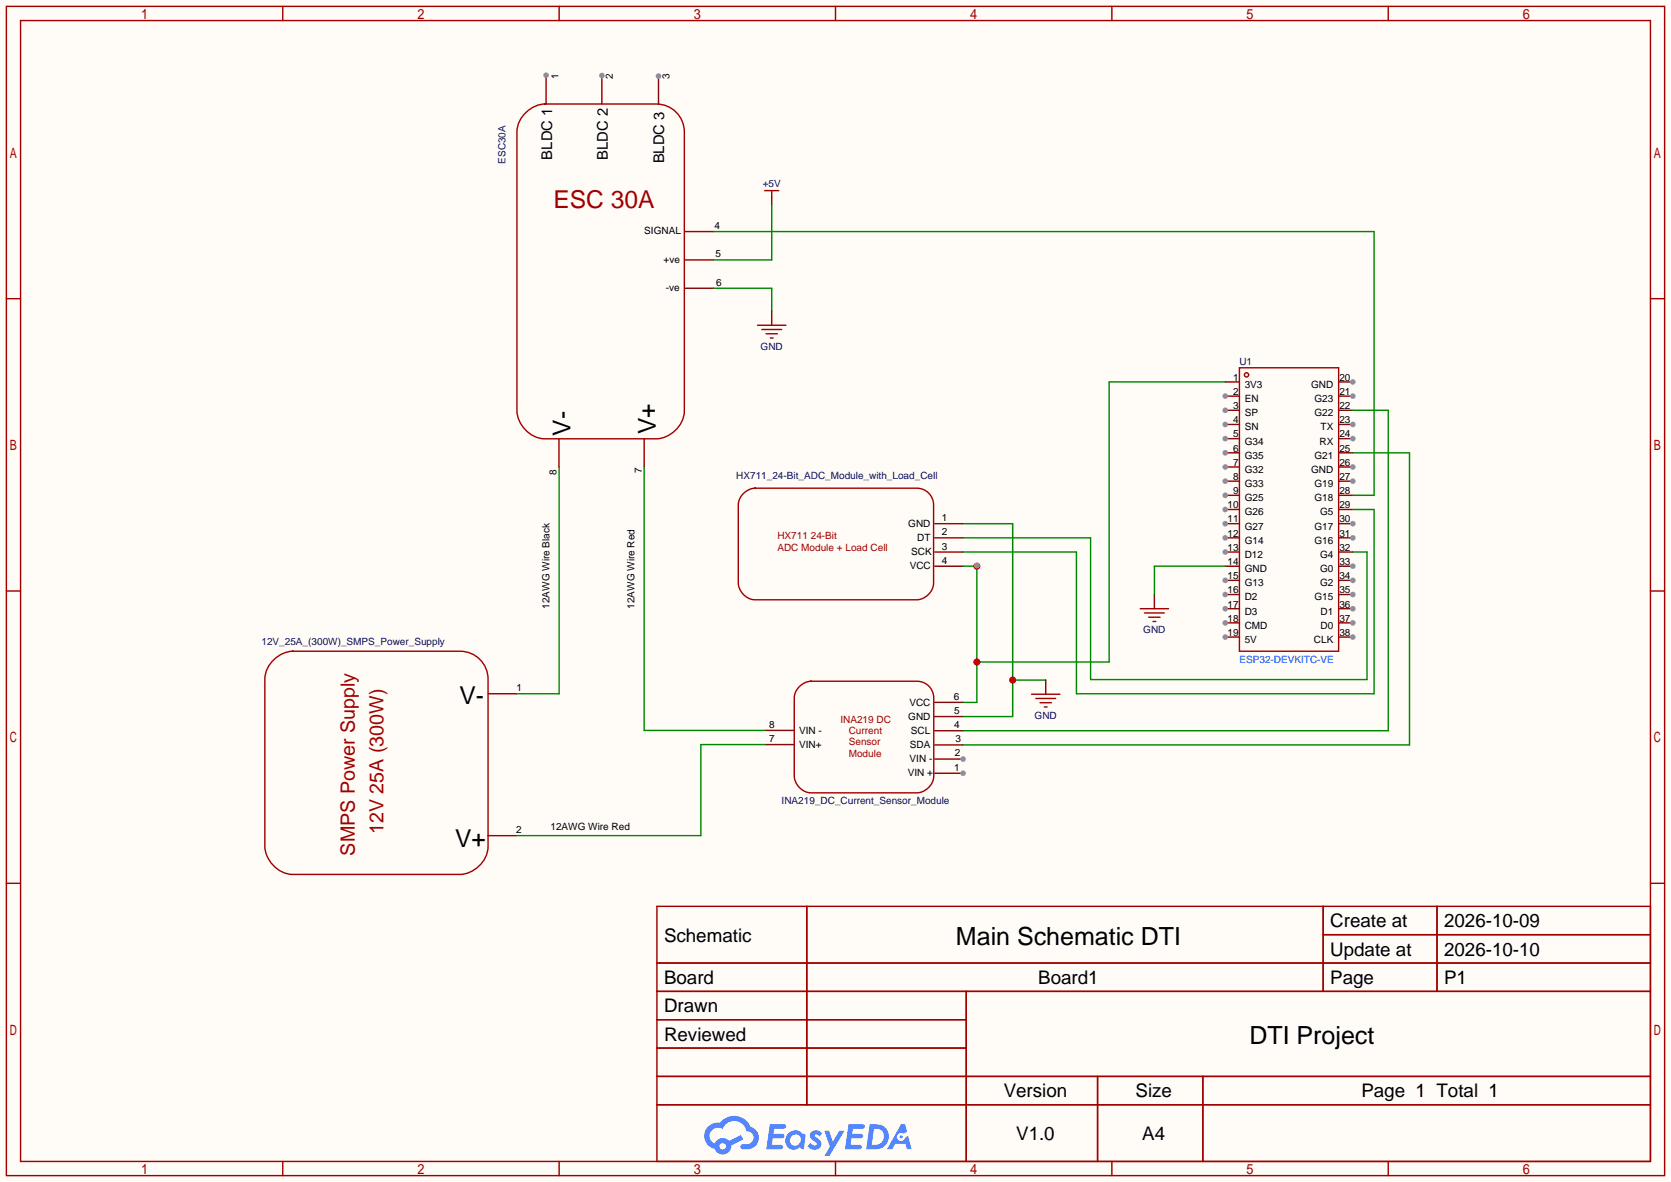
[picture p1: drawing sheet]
<svg xmlns="http://www.w3.org/2000/svg" width="299mm" height="212mm" viewBox="0 0 299 212" stroke-linecap="round" stroke-linejoin="round" font-family="sans-serif">
<path d="M0 0h299.5v211.8h-299.5z" fill="#fffcf7"/>
<g fill="none" stroke="#a10000" stroke-width=".25">
<path d="M1.1 1.1h297.2v209.6h-297.2zM3.7 3.7h292.1v204.5h-292.1zM50.7 1.1v2.6M100.2 1.1v2.6M149.7 1.1v2.6M199.3 1.1v2.6M248.8 1.1v2.6M1.1 53.5h2.6M295.8 53.5h2.5M1.1 105.9h2.6M295.8 105.9h2.5M1.1 158.3h2.6"/>
<path d="M295.8 158.3h2.5M117.7 162.4h178.1v45.8h-178.1zM117.7 172.6h178.1M117.7 177.7h178.1M144.6 162.4v35.6M173.2 177.7v30.5M237.1 162.4v15.3M237.1 167.5h58.7M257.5 162.4v15.3M117.7 182.8h55.5M117.7 192.9h178.1M117.7 187.8h55.5"/>
<path d="M117.7 198h178.1M196.7 192.9v15.3M215.6 192.9v15.3M50.7 208.2v2.5M100.2 208.2v2.5M149.7 208.2v2.5M199.3 208.2v2.5M248.8 208.2v2.5"/>
</g>
<g fill="#5487ff">
<path d="M145.5 202.8a1.3 1.3 0 0 1 1.8 .3l-.4 .6a.54 .54 0 0 0-.9-.2l.1 .2a1.58 1.58 0 0 1 1.1 1.6 1.43 1.43 0 0 1-2.5 .1l.5-.6a.64 .64 0 0 0 .5 .5 .64 .64 0 0 0 .7-.3l-.2-.2a1.6 1.6 0 0 1-1-1.6z"/>
<path d="M147.7 202.7h.9l.7 1.9 1.1-1.9h.9l-2.7 4.5h-.9l1-1.7z"/>
<path d="M138 201.5h1.6a1.31 1.31 0 0 1 1.2 .2 .4 .4 0 0 1-.3 .6h-1.8l-.1 .9h1.6a.4 .4 0 0 1 .4 .4 .4 .4 0 0 1-.4 .4h-1.7l-.2 1.2h.8a1.23 1.23 0 0 1 1.2 .2 .39 .39 0 0 1-.3 .6h-2.7z"/>
<path d="M152.1 201.5h1.6a1.32 1.32 0 0 1 1.3 .2 .39 .39 0 0 1-.4 .6h-1.7l-.2 .9h1.7a.4 .4 0 0 1 .3 .4 .4 .4 0 0 1-.4 .4h-1.7l-.2 1.2h.8a1.23 1.23 0 0 1 1.2 .2 .39 .39 0 0 1-.3 .6h-2.7z"/>
<path d="M161.5 201.5h.7l.4 1.3-.7 .4a.75 .75 0 0 0-1.1 .3 .75 .75 0 0 0 .5 1 .75 .75 0 0 0 .9-.6l.6-.3 .6 2.4h-.9l-.2-1h-1.9l-.5 1h-.9z"/>
<path d="M155.9 201.5l-.7 4.5h1.5a2.27 2.27 0 0 0 2.6-2.3 2.27 2.27 0 0 0-2.7-2.2zM156.6 202.3a1.5 1.5 0 0 1 1.8 1.5 1.5 1.5 0 0 1-1.9 1.4h-.3z"/>
<path d="M141.3 203.1a1.62 1.62 0 0 0-.4 2.1 1.62 1.62 0 0 0 2 .7l.4-.3 .3 .3 .5 .1 .3-2.5-.2-.3h-.4a1.58 1.58 0 0 0-2.5-.1zM141.9 203.6a.98 .98 0 0 1 1.5 .2 .98 .98 0 0 1-.6 1.5 .94 .94 0 0 1-1.2-.4 .94 .94 0 0 1 .3-1.3z"/>
<path d="M126.9 201.9a2.37 2.37 0 0 0 1.2 4 1.54 1.54 0 0 0 1.7 1 1.54 1.54 0 0 0 1.3-1.6l2.1-1.1-.5-.8-2 1.1a1.57 1.57 0 0 0-2.6 .4 1.5 1.5 0 0 1-.8-2.1 1.5 1.5 0 0 1 2.2-.5 2.23 2.23 0 0 1 2.3-1.4 2.23 2.23 0 0 1 2 1.8 1.16 1.16 0 0 1 1.2 1.1 1.16 1.16 0 0 1-1 1.3h-.7a.47 .47 0 0 0-.6 .3 .47 .47 0 0 0 .4 .6 2.23 2.23 0 0 0 2.3-.7 2.23 2.23 0 0 0 .4-2.3 2.16 2.16 0 0 0-1.3-1.1 3.2 3.2 0 0 0-5.4-.7l-1.2 .1zM129 205.4a.58 .58 0 0 1 1.1 0 .58 .58 0 0 1-1.1 0z"/>
<circle cx="161.5" cy="203.8" r=".28"/>
</g>
<g fill="none" stroke="#a10000" stroke-width=".25">
<path d="M222.1 65.9h17.8v50.8h-17.8z"/>
<circle cx="223.4" cy="67.2" r=".38"/>
</g>
<path d="M219.6 68.5h2.5M219.6 71h2.5" fill="none" stroke="#870000" stroke-width=".25"/>
<circle cx="219.6" cy="71" r=".51" fill="#999"/>
<path d="M219.6 73.5h2.5" fill="none" stroke="#870000" stroke-width=".25"/>
<circle cx="219.6" cy="73.5" r=".51" fill="#999"/>
<path d="M219.6 76.1h2.5" fill="none" stroke="#870000" stroke-width=".25"/>
<circle cx="219.6" cy="76.1" r=".51" fill="#999"/>
<path d="M219.6 78.6h2.5" fill="none" stroke="#870000" stroke-width=".25"/>
<circle cx="219.6" cy="78.6" r=".51" fill="#999"/>
<path d="M219.6 81.2h2.5" fill="none" stroke="#870000" stroke-width=".25"/>
<circle cx="219.6" cy="81.2" r=".51" fill="#999"/>
<path d="M219.6 83.7h2.5" fill="none" stroke="#870000" stroke-width=".25"/>
<circle cx="219.6" cy="83.7" r=".51" fill="#999"/>
<path d="M219.6 86.2h2.5" fill="none" stroke="#870000" stroke-width=".25"/>
<circle cx="219.6" cy="86.2" r=".51" fill="#999"/>
<path d="M219.6 88.8h2.5" fill="none" stroke="#870000" stroke-width=".25"/>
<circle cx="219.6" cy="88.8" r=".51" fill="#999"/>
<path d="M219.6 91.3h2.5" fill="none" stroke="#870000" stroke-width=".25"/>
<circle cx="219.6" cy="91.3" r=".51" fill="#999"/>
<path d="M219.6 93.9h2.5" fill="none" stroke="#870000" stroke-width=".25"/>
<circle cx="219.6" cy="93.9" r=".51" fill="#999"/>
<path d="M219.6 96.4h2.5" fill="none" stroke="#870000" stroke-width=".25"/>
<circle cx="219.6" cy="96.4" r=".51" fill="#999"/>
<path d="M219.6 98.9h2.5" fill="none" stroke="#870000" stroke-width=".25"/>
<circle cx="219.6" cy="98.9" r=".51" fill="#999"/>
<path d="M219.6 101.5h2.5M219.6 104h2.5" fill="none" stroke="#870000" stroke-width=".25"/>
<circle cx="219.6" cy="104" r=".51" fill="#999"/>
<path d="M219.6 106.6h2.5" fill="none" stroke="#870000" stroke-width=".25"/>
<circle cx="219.6" cy="106.6" r=".51" fill="#999"/>
<path d="M219.6 109.1h2.5" fill="none" stroke="#870000" stroke-width=".25"/>
<circle cx="219.6" cy="109.1" r=".51" fill="#999"/>
<path d="M219.6 111.6h2.5" fill="none" stroke="#870000" stroke-width=".25"/>
<circle cx="219.6" cy="111.6" r=".51" fill="#999"/>
<path d="M219.6 114.2h2.5" fill="none" stroke="#870000" stroke-width=".25"/>
<circle cx="219.6" cy="114.2" r=".51" fill="#999"/>
<path d="M239.9 68.5h2.5" fill="none" stroke="#870000" stroke-width=".25"/>
<circle cx="242.4" cy="68.5" r=".51" fill="#999"/>
<path d="M239.9 71h2.5" fill="none" stroke="#870000" stroke-width=".25"/>
<circle cx="242.4" cy="71" r=".51" fill="#999"/>
<path d="M239.9 73.5h2.5M239.9 76.1h2.5" fill="none" stroke="#870000" stroke-width=".25"/>
<circle cx="242.4" cy="76.1" r=".51" fill="#999"/>
<path d="M239.9 78.6h2.5" fill="none" stroke="#870000" stroke-width=".25"/>
<circle cx="242.4" cy="78.6" r=".51" fill="#999"/>
<path d="M239.9 81.2h2.5M239.9 83.7h2.5" fill="none" stroke="#870000" stroke-width=".25"/>
<circle cx="242.4" cy="83.7" r=".51" fill="#999"/>
<path d="M239.9 86.2h2.5" fill="none" stroke="#870000" stroke-width=".25"/>
<circle cx="242.4" cy="86.2" r=".51" fill="#999"/>
<path d="M239.9 88.8h2.5M239.9 91.3h2.5M239.9 93.9h2.5" fill="none" stroke="#870000" stroke-width=".25"/>
<circle cx="242.4" cy="93.9" r=".51" fill="#999"/>
<path d="M239.9 96.4h2.5" fill="none" stroke="#870000" stroke-width=".25"/>
<circle cx="242.4" cy="96.4" r=".51" fill="#999"/>
<path d="M239.9 98.9h2.5M239.9 101.5h2.5" fill="none" stroke="#870000" stroke-width=".25"/>
<circle cx="242.4" cy="101.5" r=".51" fill="#999"/>
<path d="M239.9 104h2.5" fill="none" stroke="#870000" stroke-width=".25"/>
<circle cx="242.4" cy="104" r=".51" fill="#999"/>
<path d="M239.9 106.6h2.5" fill="none" stroke="#870000" stroke-width=".25"/>
<circle cx="242.4" cy="106.6" r=".51" fill="#999"/>
<path d="M239.9 109.1h2.5" fill="none" stroke="#870000" stroke-width=".25"/>
<circle cx="242.4" cy="109.1" r=".51" fill="#999"/>
<path d="M239.9 111.6h2.5" fill="none" stroke="#870000" stroke-width=".25"/>
<circle cx="242.4" cy="111.6" r=".51" fill="#999"/>
<path d="M239.9 114.2h2.5" fill="none" stroke="#870000" stroke-width=".25"/>
<circle cx="242.4" cy="114.2" r=".51" fill="#999"/>
<path d="M143.1 123.2a3.2 3.2 0 0 1 2.2-1.1h19a3 3 0 0 1 3 3v14a3.2 3.2 0 0 1-3 3h-19a3.2 3.2 0 0 1-3-3v-14l.1-.7z" fill="none" stroke="#a10000" stroke-width=".25"/>
<path d="M167.5 138.6h5.1" fill="none" stroke="#870000" stroke-width=".25"/>
<circle cx="172.6" cy="138.6" r=".51" fill="#999"/>
<path d="M167.5 136h5.1" fill="none" stroke="#870000" stroke-width=".25"/>
<circle cx="172.6" cy="136" r=".51" fill="#999"/>
<g fill="none" stroke="#870000" stroke-width=".25">
<path d="M97.9 13.5v5.1M100.2 78.7v5M115.4 78.6v5.1M167.5 93.9h5.1M167.5 96.4h5.1M167.5 98.9h5.1M167.5 101.5h5.1M137.2 133.4h5M137.2 130.9h5M167.5 133.5h5.1M167.5 131h5.1M167.5 128.4h5.1"/>
<path d="M167.5 125.9h5.1"/>
</g>
<path d="M94 20.4a5.4 5.4 0 0 1 3.6-1.8h20a5 5 0 0 1 5 5v50a5.4 5.4 0 0 1-5 5h-20a5.4 5.4 0 0 1-5-5v-50a4.8 4.8 0 0 1 1.4-3.2zM133.1 88.6a3.2 3.2 0 0 1 2.2-1.1h29a3 3 0 0 1 3 3v14a3.2 3.2 0 0 1-3 3h-29a3.2 3.2 0 0 1-3-3v-14l.1-.7z" fill="none" stroke="#a10000" stroke-width=".25"/>
<circle cx="97.9" cy="13.5" r=".51" fill="#999"/>
<path d="M118 13.6v5.1" fill="none" stroke="#870000" stroke-width=".25"/>
<circle cx="118" cy="13.6" r=".51" fill="#999"/>
<path d="M107.9 13.5v5.1M122.8 51.7h5.1M122.8 46.6h5.1M122.8 41.5h5.1" fill="none" stroke="#870000" stroke-width=".25"/>
<circle cx="107.9" cy="13.5" r=".51" fill="#999"/>
<path d="M48.8 118.5a5.4 5.4 0 0 1 3.7-1.8h30a5 5 0 0 1 5 5v30a5.4 5.4 0 0 1-5 5h-30a5.4 5.4 0 0 1-5-5v-30a4.8 4.8 0 0 1 1.3-3.2z" fill="none" stroke="#a10000" stroke-width=".25"/>
<path d="M87.5 124.3h5.1M87.4 149.8h5.1" fill="none" stroke="#870000" stroke-width=".25"/>
<path d="M100.2 83.7v40.6h-7.6M115.4 83.7v47.2h21.8M172.6 93.9h8.9v34.5h-8.9M137.2 133.4h-11.6v16.4h-33.1M181.5 121.9h5.9" fill="none" stroke="#008700" stroke-width=".25"/>
<circle cx="181.5" cy="121.9" r=".63" fill="#c00"/>
<path d="M138.3 36.7v9.9h-10.4M127.9 51.7h10.4v4.1M127.9 41.5h118.4v47.3h-3.9M219.6 68.5h-20.8v50.1h-23.7M242.4 73.5h6.4v57.5h-76.2M172.6 96.4h22.9v25.4h49.5v-22.9h-2.6M242.4 81.2h10.2v52.3h-80M242.4 91.3h3.9v33h-53.4v-25.4h-20.3M172.6 101.5h2.5M175.1 101.4v24.5h-2.5M219.6 101.5h-12.7v5.1" fill="none" stroke="#008700" stroke-width=".25"/>
<path d="M138.3 35.4v1.3M138.3 55.8v2.5M206.9 106.6v2.5M187.4 121.9v2.5" fill="none" stroke="#870000" stroke-width=".25"/>
<g fill="none" stroke="#a10000" stroke-width=".25">
<path d="M137 34.2h2.6M138.3 34.2v1.2M135.8 58.3h5M136.5 59.1h3.6M137.3 59.8h2M138 60.6h.6M204.3 109.1h5.1M205.1 109.9h3.6M205.9 110.6h2M206.6 111.4h.5M184.9 124.4h5M185.6 125.2h3.6"/>
<path d="M186.4 125.9h2M187.2 126.7h.5"/>
</g>
<g fill="#c00">
<circle cx="175.1" cy="118.6" r=".63"/>
<circle cx="175.1" cy="101.5" r=".63"/>
</g>
<circle cx="175.1" cy="101.4" r=".51" fill="#999"/>
<g font-size="4.5">
<text x="171.3" y="169.3">Main Schematic DTI</text>
<text x="223.9" y="187.1">DTI Project</text>
</g>
<text font-size="4.4" fill="#a00000" x="99.2" y="37.2">ESC 30A</text>
<g font-size="4.4">
<text x="117.5" y="77.8" transform="rotate(-90 117.5 77.8)">V+</text>
<text x="102.2" y="78.1" transform="rotate(-90 102.2 78.1)">V-</text>
<text x="82.3" y="126.1">V-</text>
<text x="81.5" y="151.8">V+</text>
</g>
<g font-size="3.5" fill="#a00000">
<text x="68.7" y="149.5" transform="rotate(-90 68.7 149.5)">12V 25A (300W)</text>
<text x="63.6" y="153.3" transform="rotate(-90 63.6 153.3)">SMPS Power Supply</text>
</g>
<g font-size="3.4">
<text x="238.4" y="166.2">Create at</text>
<text x="258.8" y="166.2">2026-10-09</text>
<text x="119" y="168.7">Schematic</text>
<text x="238.4" y="171.3">Update at</text>
<text x="258.8" y="171.3">2026-10-10</text>
<text x="119" y="176.4">Board</text>
<text x="186.1" y="176.4">Board1</text>
<text x="238.4" y="176.4">Page</text>
<text x="258.8" y="176.4">P1</text>
<text x="119" y="181.4">Drawn</text>
<text x="119" y="186.5">Reviewed</text>
<text x="179.9" y="196.7">Version</text>
<text x="203.5" y="196.7">Size</text>
<text x="244" y="196.7">Page 1 Total 1</text>
<text x="182.1" y="204.3">V1.0</text>
<text x="204.7" y="204.3">A4</text>
</g>
<g font-size="2.6">
<text x="98.9" y="28.6" transform="rotate(-90 98.9 28.6)">BLDC 1</text>
<text x="108.9" y="28.7" transform="rotate(-90 108.9 28.7)">BLDC 2</text>
<text x="119" y="29.3" transform="rotate(-90 119 29.3)">BLDC 3</text>
</g>
<g font-size="1.8">
<text x="100.1" y="14.2" transform="rotate(-90 100.1 14.2)">1</text>
<text x="109.8" y="14.1" transform="rotate(-90 109.8 14.1)">2</text>
<text x="120" y="14.2" transform="rotate(-90 120 14.2)">3</text>
<text x="115.5" y="42">SIGNAL</text>
<text x="128.1" y="41.1">4</text>
<text x="118.9" y="47.1">+ve</text>
<text x="128.2" y="46.1">5</text>
<text x="119.3" y="52.2">-ve</text>
<text x="128.4" y="51.2">6</text>
<text x="221" y="68.2">1</text>
<text x="221" y="70.8">2</text>
<text x="223.1" y="69.5">3V3</text>
<text x="235" y="69.5">GND</text>
<text x="240" y="68.2">20</text>
<text x="240" y="70.8">21</text>
<text x="221" y="73.3">3</text>
<text x="221" y="75.9">4</text>
<text x="223.1" y="72">EN</text>
<text x="223.1" y="74.6">SP</text>
<text x="223.1" y="77.1">SN</text>
<text x="235.6" y="72">G23</text>
<text x="235.6" y="74.6">G22</text>
<text x="236.7" y="77.1">TX</text>
<text x="240" y="73.3">22</text>
<text x="240" y="75.9">23</text>
<text x="221" y="78.4">5</text>
<text x="221" y="80.9">6</text>
<text x="221" y="83.5">7</text>
<text x="223.1" y="79.7">G34</text>
<text x="223.1" y="82.2">G35</text>
<text x="235.6" y="82.2">G21</text>
<text x="236.5" y="79.7">RX</text>
<text x="240" y="78.4">24</text>
<text x="240" y="80.9">25</text>
<text x="240" y="83.5">26</text>
<text x="99.7" y="85.1" transform="rotate(-90 99.7 85.1)">8</text>
<text x="115.1" y="84.8" transform="rotate(-90 115.1 84.8)">7</text>
<text x="221" y="86">8</text>
<text x="221" y="88.6">9</text>
<text x="223.1" y="84.7">G32</text>
<text x="223.1" y="87.3">G33</text>
<text x="223.1" y="89.8">G25</text>
<text x="235" y="84.7">GND</text>
<text x="235.6" y="87.3">G19</text>
<text x="235.6" y="89.8">G18</text>
<text x="240" y="86">27</text>
<text x="240" y="88.6">28</text>
<text x="162.8" y="94.4">GND</text>
<text x="168.8" y="93.4">1</text>
<text x="168.8" y="95.9">2</text>
<text x="220" y="91.1">10</text>
<text x="220" y="93.6">11</text>
<text x="223.1" y="92.4">G26</text>
<text x="223.1" y="94.9">G27</text>
<text x="235.6" y="94.9">G17</text>
<text x="236.6" y="92.4">G5</text>
<text x="240" y="91.1">29</text>
<text x="240" y="93.6">30</text>
<text x="163" y="102">VCC</text>
<text x="163.3" y="99.5">SCK</text>
<text x="164.4" y="97">DT</text>
<text x="168.8" y="98.5">3</text>
<text x="168.8" y="101">4</text>
<text x="220" y="96.2">12</text>
<text x="220" y="98.7">13</text>
<text x="220" y="101.3">14</text>
<text x="223.1" y="97.4">G14</text>
<text x="223.1" y="100">D12</text>
<text x="235.6" y="97.4">G16</text>
<text x="236.6" y="100">G4</text>
<text x="240" y="96.2">31</text>
<text x="240" y="98.7">32</text>
<text x="240" y="101.3">33</text>
<text x="220" y="103.8">15</text>
<text x="220" y="106.3">16</text>
<text x="223.1" y="102.5">GND</text>
<text x="223.1" y="105.1">G13</text>
<text x="223.1" y="107.6">D2</text>
<text x="235.6" y="107.6">G15</text>
<text x="236.6" y="102.5">G0</text>
<text x="236.6" y="105.1">G2</text>
<text x="240" y="103.8">34</text>
<text x="240" y="106.3">35</text>
<text x="98.5" y="109.1" transform="rotate(-90 98.5 109.1)">12AWG Wire Black</text>
<text x="113.7" y="109.1" transform="rotate(-90 113.7 109.1)">12AWG Wire Red</text>
<text x="220" y="108.9">17</text>
<text x="220" y="111.4">18</text>
<text x="220" y="114">19</text>
<text x="223.1" y="110.1">D3</text>
<text x="223.1" y="112.7">CMD</text>
<text x="236.7" y="110.1">D1</text>
<text x="236.7" y="112.7">D0</text>
<text x="240" y="108.9">36</text>
<text x="240" y="111.4">37</text>
<text x="240" y="114">38</text>
<text x="223.1" y="115.2">5V</text>
<text x="235.5" y="115.2">CLK</text>
<text x="92.6" y="123.9">1</text>
<text x="171" y="125.4">6</text>
<text x="137.9" y="130.5">8</text>
<text x="143.2" y="131.5">VIN -</text>
<text x="162.8" y="129">GND</text>
<text x="163" y="126.4">VCC</text>
<text x="163.3" y="131.5">SCL</text>
<text x="171" y="130.4">4</text>
<text x="171" y="128">5</text>
<text x="137.9" y="133">7</text>
<text x="143.2" y="134">VIN+</text>
<text x="163" y="136.6">VIN -</text>
<text x="163.1" y="134.1">SDA</text>
<text x="171.1" y="135.5">2</text>
<text x="171.2" y="133">3</text>
<text x="162.7" y="139.1">VIN +</text>
<text x="171" y="138.1">1</text>
<text x="92.5" y="149.3">2</text>
<text x="98.7" y="148.8">12AWG Wire Red</text>
</g>
<g font-size="1.8" fill="#000080">
<text x="90.6" y="29.3" transform="rotate(-90 90.6 29.3)">ESC30A</text>
<text x="136.7" y="33.5">+5V</text>
<text x="136.3" y="62.7">GND</text>
<text x="222.1" y="65.5">U1</text>
<text x="132" y="85.8">HX711_24-Bit_ADC_Module_with_Load_Cell</text>
<text x="204.9" y="113.5">GND</text>
<text x="46.9" y="115.6">12V_25A_(300W)_SMPS_Power_Supply</text>
<text x="185.4" y="128.8">GND</text>
<text x="140.1" y="144.1">INA219_DC_Current_Sensor_Module</text>
</g>
<g font-size="1.8" fill="#a00000">
<text x="139.3" y="96.7">HX711 24-Bit</text>
<text x="139.3" y="98.7">ADC Module + Load Cell</text>
<text x="150.6" y="129.5">INA219 DC</text>
<text x="152.1" y="131.6">Current</text>
<text x="152.1" y="133.6">Sensor</text>
<text x="152.1" y="135.6">Module</text>
</g>
<text font-size="1.8" fill="#00f" x="222.1" y="118.8">ESP32-DEVKITC-VE</text>
</svg>
